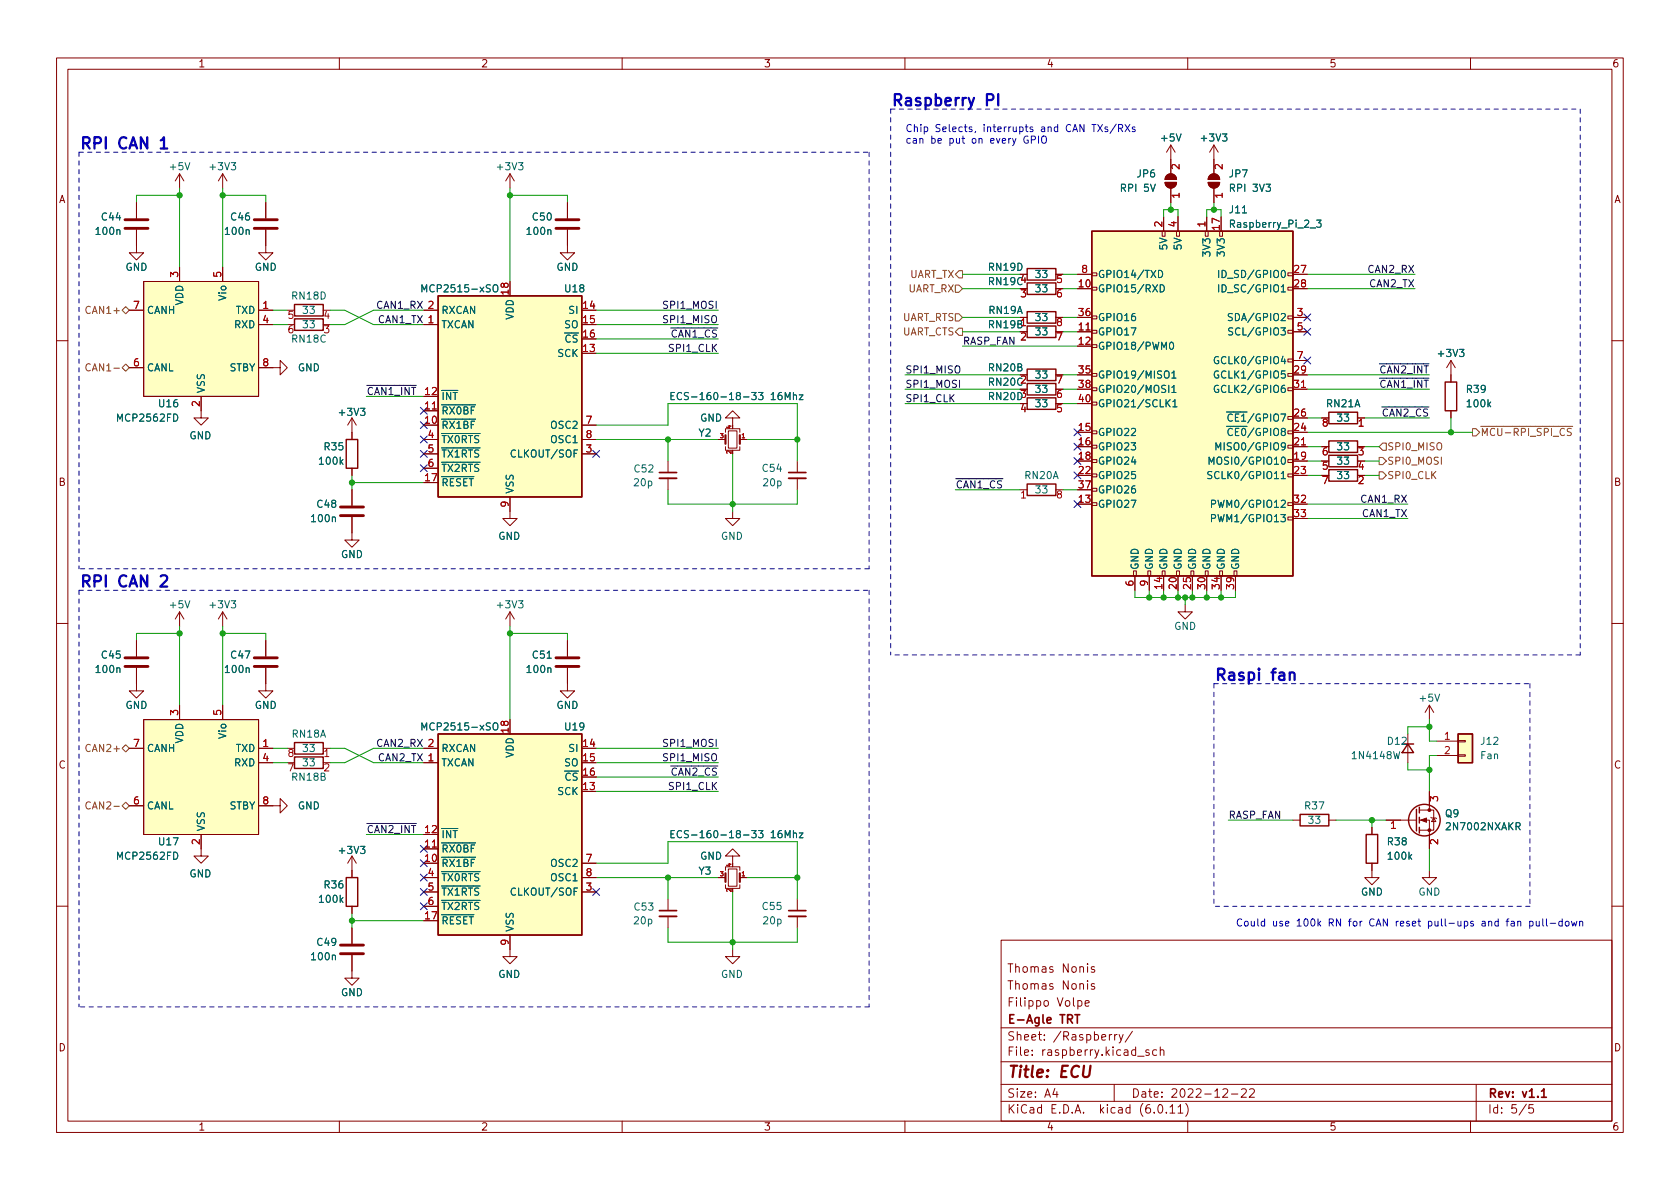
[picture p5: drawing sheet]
<svg xmlns="http://www.w3.org/2000/svg" width="297mm" height="210mm" viewBox="0 0 297 210" stroke-linecap="round" stroke-linejoin="round" font-family="sans-serif">
<g fill="none" stroke="#840000" stroke-width=".18">
<path d="M10 10.2h277v190.1h-277zM12 12.2h273v186.1h-273zM60 10.2v2M110 10.2v2M160 10.2v2M210 10.2v2M260 10.2v2M24.1 35.8v2.8M31.7 30.7v2.6M31.7 30.7l-.7 1.3M31.7 30.7l.8 1.3M39.4 30.7v2.6"/>
<path d="M39.4 30.7l.7 1.3M39.4 30.7l-.8 1.3M47 35.8v2.8M90.2 30.7l.7 1.3M90.2 30.7v2.6M90.2 30.7l-.8 1.3M100.3 35.8v2.8M205.7 38.3v2.6M206 32.3h2a1.02 1.02 0 0 1-1 1 1.02 1.02 0 0 1-1-1zM206.3 31a1.02 1.02 0 0 1 1.1-.2 1.02 1.02 0 0 1 .6 .9h-2zM207 25.6l-.8 1.3M207 25.6v5.1"/>
<path d="M207 33.3v2.5M207 25.6l.8 1.3M208.3 38.3v2.6M213.4 38.3v2.6M213.6 32.3h2a1.02 1.02 0 0 1-1 1 1.02 1.02 0 0 1-1-1zM213.9 31a1.02 1.02 0 0 1 1.1-.2 1.02 1.02 0 0 1 .6 .9h-2zM214.6 25.6l-.7 1.3M214.6 25.6v5.1M214.6 33.3v2.5M214.6 25.6l.8 1.3M215.9 38.3v2.6M22.9 54.9h2.5"/>
<path d="M24.1 40.6v4.1h-1.2l1.2 1.3 1.3-1.3h-1.3M25.4 49.8h20.3v20.3h-20.3zM31.7 47.2v2.6M39.4 47.2v2.6M45.7 57.4h2.6M45.7 54.9h2.6M47 40.6v4.1h1.3l-1.3 1.3-1.3-1.3h1.3M50.8 54.9h1.3M57.1 54.9h1.3M74.9 57.4h2.6M74.9 54.9h2.6M90.2 49.8v2.5"/>
<path d="M100.3 40.6v4.1h-1.2l1.2 1.3 1.3-1.3h-1.3M102.9 57.4h2.5M102.9 54.9h2.5M102.9 59.9h2.5M180.3 56.1h1.3M180.3 48.5h1.3M180.3 58.7h1.3M186.7 56.1h1.3M186.7 48.5h1.3M190.5 56.1h2.5M190.5 48.5h2.5M190.5 58.7h2.5"/>
<path d="M190.5 51h2.5M193 58.4h.9v.5h-.9zM193 55.9h.9v.5h-.9zM193 50.8h.9v.5h-.9zM193 48.3h.9v.5h-.9zM205.5 40.9h.5v.9h-.5zM208 40.9h.5v.9h-.5zM213.1 40.9h.5v.9h-.5zM215.6 40.9h.6v.9h-.6zM227.7 58.4h.9v.5h-.9zM227.7 55.9h.9v.5h-.9zM227.7 50.8h.9v.5h-.9z"/>
<path d="M227.7 48.3h.9v.5h-.9zM228.6 56.1h2.5M228.6 48.5h2.5M228.6 58.7h2.5M228.6 51h2.5M10 60.2h2M22.9 65h2.5M35.6 70.1v3.8h-1.3l1.3 1.3 1.2-1.3h-1.2M45.7 65h3.8v1.3l1.3-1.3-1.3-1.3v1.3M62.2 73.9v3.8M62.2 73.9l.8 1.3M62.2 73.9l-.7 1.3"/>
<path d="M74.9 75.2h2.6M74.9 72.6h2.6M74.9 70.1h2.6M74.9 77.7h2.6M102.9 75.2h2.5M102.9 62.5h2.5M102.9 77.7h2.5M127 77.7h1.3M128.3 79v.6h2.5v-.6M128.3 76.4v-.6h2.5v.6M128.8 76.2h1.5v3h-1.5zM129.5 73.9h-1.2l1.2-1.3 1.3 1.3h-1.3v1.3"/>
<path d="M130.8 77.7h1.3M180.3 66.3h1.3M186.7 66.3h1.3M190.5 66.3h2.5M190.5 79h2.5M190.5 61.2h2.5M190.5 76.4h2.5M190.5 68.8h2.5M190.5 71.4h2.5M193 78.7h.9v.5h-.9zM193 76.2h.9v.5h-.9zM193 71.1h.9v.5h-.9z"/>
<path d="M193 68.6h.9v.5h-.9zM193 66h.9v.5h-.9zM193 61h.9v.5h-.9zM227.7 78.7h.9v.5h-.9zM227.7 68.6h.9v.5h-.9zM227.7 66h.9v.5h-.9zM227.7 63.5h.9v.5h-.9zM228.6 66.3h2.5M228.6 79h2.5M228.6 76.4h2.5M228.6 73.9h2.5M228.6 68.8h2.5"/>
<path d="M228.6 63.7h2.5M233.7 79h1.2M233.7 73.9h1.2M240 79h1.3M240 73.9h1.3M256.5 63.7l-.7 1.3M256.5 63.7v3.9M256.5 72.6v1.3M256.5 63.7l.8 1.3M285 60.2h2M62.2 91.4v4.1h-1.2l1.2 1.3 1.3-1.3h-1.3M62.2 82.8v1.3"/>
<path d="M62.2 86.6v2.8M74.9 85.3h2.6M74.9 80.3h2.6M74.9 82.8h2.6M90.2 87.9v3.8h-1.3l1.3 1.3 1.2-1.3h-1.2M102.9 80.3h2.5M118.1 81.5v2.1M118.1 84.6v2M129.5 90.4v1.3h-1.2l1.2 1.3 1.3-1.3h-1.3M141 81.5v2.1M141 84.6v2M180.3 86.6h1.3"/>
<path d="M186.7 86.6h1.3M190.5 86.6h2.5M190.5 89.1h2.5M190.5 81.5h2.5M190.5 84.1h2.5M193 88.9h.9v.5h-.9zM193 86.4h.9v.5h-.9zM193 83.8h.9v.5h-.9zM193 81.3h.9v.5h-.9zM227.7 91.4h.9v.5h-.9zM227.7 88.9h.9v.5h-.9zM227.7 83.8h.9v.5h-.9z"/>
<path d="M227.7 81.3h.9v.5h-.9zM228.6 89.1h2.5M228.6 81.5h2.5M228.6 84.1h2.5M228.6 91.7h2.5M10 110.2h2M24.1 118.1v4.1h-1.2l1.2 1.2 1.3-1.2h-1.3M24.1 113.3v2.8M31.7 108.2v2.5M31.7 108.2l-.7 1.3M31.7 108.2l.8 1.3M39.4 108.2v2.5"/>
<path d="M39.4 108.2l.7 1.3M39.4 108.2l-.8 1.3M47 118.1v4.1h1.3l-1.3 1.2-1.3-1.2h1.3M47 113.3v2.8M90.2 108.2v2.5M90.2 108.2l.7 1.3M90.2 108.2l-.8 1.3M100.3 118.1v4.1h-1.2l1.2 1.2 1.3-1.2h-1.3M100.3 113.3v2.8M200.4 101h.5v.8h-.5zM200.7 101.8v2.6M202.9 101h.6v.8h-.6z"/>
<path d="M203.2 101.8v2.6M205.5 101h.5v.8h-.5zM205.7 101.8v2.6M208 101h.5v.8h-.5zM208.3 101.8v2.6M209.5 106.9v1.3h1.3l-1.3 1.3-1.2-1.3h1.2M210.6 101h.5v.8h-.5zM210.8 101.8v2.6M213.1 101h.5v.8h-.5zM213.4 101.8v2.6M215.6 101h.6v.8h-.6zM215.9 101.8v2.6"/>
<path d="M218.2 101h.5v.8h-.5zM218.4 101.8v2.6M285 110.2h2M22.9 132.3h2.5M25.4 127.2h20.3v20.4h-20.3zM31.7 124.7v2.5M39.4 124.7v2.5M45.7 132.3h2.6M45.7 134.9h2.6M50.8 132.3h1.3M57.1 132.3h1.3M57.1 134.9h1.3"/>
<path d="M74.9 132.3h2.6M74.9 134.9h2.6M90.2 127.2v2.6M102.9 132.3h2.5M102.9 134.9h2.5M102.9 139.9h2.5M102.9 137.4h2.5M248.9 129.8v5.1M252.7 124.7v2.5M252.7 139.9v3.4M252.7 124.7l.8 1.3M252.7 124.7l-.7 1.3"/>
<path d="M254 131.1h3.8M254 133.6h3.8M257.8 133.5h1.3v.2h-1.3zM257.8 130.9h1.3v.3h-1.3zM22.9 142.5h2.5M35.6 147.6v3.8h-1.3l1.3 1.2 1.2-1.2h-1.2M45.7 142.5h3.8v1.3l1.3-1.3-1.3-1.3v1.3M62.2 151.4v3.8M62.2 151.4l.8 1.2M62.2 151.4l-.7 1.2M74.9 155.2h2.6M74.9 152.6h2.6"/>
<path d="M74.9 150.1h2.6M74.9 147.6h2.6M74.9 157.7h2.6M102.9 155.2h2.5M102.9 152.6h2.5M102.9 157.7h2.5M118.1 159v2M127 155.2h1.3M128.3 156.5v.6h2.5v-.6M128.3 153.9v-.6h2.5v.6M128.8 153.7h1.5v3h-1.5zM129.5 151.4h-1.2l1.2-1.3 1.3 1.3h-1.3v1.2"/>
<path d="M130.8 155.2h1.3M141 159v2M228.6 145h1.3M234.9 145h1.3M242.6 152.6v2.6h1.2l-1.2 1.3-1.3-1.3h1.3M242.6 146.3v1.3M245.1 145h5.3M251 145h1.7v5.1M251 143.3h2.5v3.5h-2.5M252.7 153.9v1.3h1.3l-1.3 1.3-1.2-1.3h1.2M253 144.5l.1 .1h.8l.1 .2M253.5 144.6l.4 .7h-.8z"/>
<path d="M10 160.2h2M62.2 168.9v4.1h-1.2l1.2 1.2 1.3-1.2h-1.3M62.2 160.3v1.2M62.2 164.1v2.8M74.9 162.8h2.6M74.9 160.3h2.6M90.2 165.3v3.9h-1.3l1.3 1.2 1.2-1.2h-1.2M118.1 162v2.1M129.5 167.9v1.3h-1.2l1.2 1.2 1.3-1.2h-1.3M141 162v2.1M177 166.3h108v32h-108zM184.7 177l.4-.1 .3 .3v.4l-.3 .3h-.4l-.1-.3v-.4z"/>
<path d="M186.1 174l-.3-.1-.2 .2v.3l.5 .1v.4h-.5M186.1 171l-.3-.1-.2 .2v.3l.5 .1v.4h-.5M285 160.2h2M60 198.3v2M110 198.3v2M160 198.3v2M177 194.8h108M177 191.8h108M177 187.8h108M177 181.8h108M182.5 186.5v.1M182.5 185.7v.1"/>
<path d="M184.6 183.8v.1M184.6 183v.1M197 191.8v3M197.9 182.9l.3 1M198.6 182.9l-.5 1.4-.2 .1M200.2 182.4l-1.3 1.9M204.5 185.7l-.4-.1-.3 .3v.4l.1 .3h.6M205.1 185.8l.3-.2 .3 .1 .1 .9M205.1 185.1v1.5M209.6 195.1a1.72 1.72 0 0 1 0 2.3M210 198.3v2M217.7 193.5h1.2"/>
<path d="M219.5 192.7l.6-.2 .2 .2 .1 .3-1 1h1M220.9 192.7l.6-.2 .2 .2 .1 .3-.9 1h.9M260 198.3v2M261 191.8v6.5M271.1 195.3h-.7l-.1 .7 .2-.1 .5 .1 .2 .2-.1 .5-.2 .1-.6-.1"/>
</g>
<path d="M116.6 83.6h3M139.4 83.6h3.1M116.6 161h3M139.4 161h3.1M185.1 180.4l.7-.1v-.3l-.5-.1-.2 .2 .1 .8h.6" fill="none" stroke="#840000" stroke-width=".3"/>
<path d="M116.6 84.6h3M139.4 84.6h3.1M116.6 162h3M139.4 162h3.1" fill="none" stroke="#840000" stroke-width=".33"/>
<g fill="none" stroke="#840000" stroke-width=".51">
<path d="M22.1 38.9h4.1M45 38.9h4M98.3 38.9h4.1M22.1 40.4h4.1M45 40.4h4M98.3 40.4h4.1M60.2 91.2h4.1M60.2 89.7h4.1M22.1 117.9h4.1M22.1 116.3h4.1M45 117.9h4M45 116.3h4"/>
<path d="M98.3 117.9h4.1M98.3 116.3h4.1M60.2 168.7h4.1M60.2 167.1h4.1"/>
</g>
<g fill="none" stroke="#006464" stroke-width=".18">
<path d="M32.7 28.8l.4 1.2 .5-1.2M40.9 28.8h.8l-.5 .4 .4 .2v.5l-.2 .1-.5-.1M91.7 28.8h.8l-.5 .4 .4 .2v.5l-.2 .1-.5-.1M208 23.7l.4 1.3 .4-1.3M216.1 23.7h.8l-.4 .5 .4 .1v.5l-.2 .2-.6-.2M219.7 37.7h.7M232.8 38.9h.8l-.4 .5 .3 .1v.6l-.2 .1-.5-.1M20.7 40.7l.1-.1 .3 .1 .1 .8M43.5 40.7l.2-.1 .3 .1 .1 .8M86.7 50.4h-.5l-.2 .1v.3l.6 .3 .1 .3-.2 .2h-.5M87.2 50.5l.3-.1a.43 .43 0 0 1 .5 .4v.4a.42 .42 0 0 1-.4 .4 .42 .42 0 0 1-.4-.4zM96.9 40.7l.1-.1 .3 .1 .1 .8"/>
<path d="M204.8 47.8a.64 .64 0 0 1 .8 .6 .64 .64 0 0 1-.8 .7zM205.1 50.4a.64 .64 0 0 1 .8 .6 .64 .64 0 0 1-.8 .6zM226.5 58h.8l-.5 .5 .4 .1v.5l-.2 .1-.5-.1M226.5 50.7l.4-.3v1.2M226.5 55.6l.5-.2 .3 .4-.8 .9h.8M226.5 51.6h.8M226.7 47.9l.1-.1a.68 .68 0 0 1 .5 .6 .68 .68 0 0 1-.5 .7 .84 .84 0 0 1-.1-1.2zM231.6 40.3h1M30.7 73.2a.64 .64 0 0 1 .7 .6 .64 .64 0 0 1-.7 .7zM63.7 72.2h.8l-.4 .5 .4 .1v.5l-.2 .2-.6-.2M78.1 69h2.9M83 71.6h1.1"/>
<path d="M102.1 79.6h-.6v1.2M131.5 70.2h.9M132.9 69.4h.8l-.4 .5 .3 .1v.6l-.1 .1-.6-.1M134.1 69.4h.8l-.4 .5 .3 .1v.6l-.1 .1-.6-.1M206.3 71.2l.6 .7M206.9 60.6l.2-.1a.68 .68 0 0 1 .4 .6 .68 .68 0 0 1-.4 .7l-.2-.1-.1-.4zM206.9 70.7l-.7 .7M207.2 66l.4-.4v1.3M207.2 68.5l.4-.4v1.3M207.2 66.9h.7M207.2 69.4h.7M207.4 71l.3-.3v1.2"/>
<path d="M207.4 71.9h.7M216.9 72.9h3.6M226.8 63l-.3 .9h.8M227.1 68.1l-.3 .1a.85 .85 0 0 0 0 1.2l.4-.1 .1-.4-.3-.3h-.2l-.3 .3M227.1 63.5v.8M227.2 65.6h-.6l-.1 .6 .2-.1h.4l.2 .2-.1 .4-.2 .2-.5-.2M227.3 78.8l-.3 .3h-.2l-.3-.3 .2-.4 .3-.1 .2 .1a.84 .84 0 0 1-.3 1.2h-.2M258.1 61.8h.7l-.4 .5 .4 .1v.5l-.2 .2-.5-.2M263.2 71.5l.4 .4M263.6 71.1l-.5 .5M58.8 91.5l.1-.1 .3 .1 .1 .8M60.3 81.6l.3 .5"/>
<path d="M60.6 81.3l-.4 .4M225.3 84.6h.8M226.5 91h.8l-.5 .5 .4 .1v.5l-.2 .2-.5-.2M226.5 83.7l.4-.3v1.2M226.5 88.6l.5-.1 .3 .3-.8 .9h.8M226.5 84.6h.8M226.7 80.9l.1-.1a.68 .68 0 0 1 .5 .7 .68 .68 0 0 1-.5 .6 .84 .84 0 0 1-.1-1.2zM20.7 118.2l.1-.1h.3l.1 .8M32.7 106.2l.4 1.3 .5-1.3M40.9 106.2h.8l-.5 .5 .4 .1v.6l-.2 .1-.5-.1M43.5 118.2l.2-.1h.3l.1 .8M91.7 106.2h.8l-.5 .5 .4 .1v.6l-.2 .1-.5-.1"/>
<path d="M96.7 116.4h.8M96.9 118.2l.1-.1h.3l.1 .8M86.7 127.9l-.5-.1-.2 .1v.4l.6 .2 .1 .4-.2 .2-.5-.1M87.2 128l.3-.2a.43 .43 0 0 1 .5 .4v.5a.42 .42 0 0 1-.4 .4 .42 .42 0 0 1-.4-.4zM246.4 132.9l.3 1.3 .2-.9 .3 .9 .3-1.3M253.7 122.7l.4 1.3 .4-1.3M30.7 150.7a.64 .64 0 0 1 .7 .6 .64 .64 0 0 1-.7 .7zM60.3 159.1l.3 .5M60.6 158.7l-.4 .5M63.7 149.7h.8l-.4 .5 .4 .1v.5l-.2 .1-.6-.1M78.1 146.5h2.9M83 149.1h1.1"/>
<path d="M102.1 157h-.6v1.3M131.5 147.7h.9M132.9 146.9h.8l-.4 .5 .3 .1v.5l-.1 .1-.6-.1M134.1 146.9h.8l-.4 .5 .3 .1v.5l-.1 .1-.6-.1M249.2 151.5l.4 .5M249.6 151.1l-.5 .5M268.1 146.1h.6l.1-.2-.1-.3-.6-.1v1.2M268.4 146.1l.4 .6M58.8 169l.1-.1h.3l.1 .8"/>
</g>
<g fill="none" stroke="#840000" stroke-width=".25">
<path d="M52.1 56.4h5v2h-5zM52.1 53.8h5v2.1h-5zM77.5 52.3h25.4v35.6h-25.4zM181.6 50h5.1v2.1h-5.1zM181.6 55.1h5.1v2h-5.1zM181.6 47.5h5.1v2h-5.1zM181.6 57.7h5.1v2h-5.1zM193 40.9h35.6v60.9h-35.6zM61.2 77.7h2v5.1h-2zM181.6 65.3h5.1v2h-5.1zM181.6 67.8h5.1v2h-5.1zM181.6 70.4h5.1v2h-5.1z"/>
<path d="M234.9 78h5.1v2h-5.1zM234.9 72.9h5.1v2h-5.1zM255.5 67.6h2.1v5h-2.1zM181.6 85.6h5.1v2h-5.1zM234.9 80.5h5.1v2h-5.1zM234.9 83.1h5.1v2h-5.1zM52.1 133.9h5v2h-5zM52.1 131.3h5v2h-5zM77.5 129.8h25.4v35.5h-25.4zM247.9 131.6h2M248.9 131.6l1 1.5h-2zM257.8 129.8h2.5v5.1h-2.5z"/>
<path d="M61.2 155.2h2v5.1h-2zM229.9 144h5v2h-5zM241.6 147.6h2v5h-2zM250.4 143.1v3.8M251 142.7v1.1M251 144.5v1M251 146.3v1"/>
<circle cx="251.8" cy="145" r="2.79"/>
</g>
<g fill="none" stroke="#a90000" stroke-width=".18">
<path d="M208.5 34.5h-1.3l.4 .4M208.5 29.1v.8l-.9-.8-.4 .2 .1 .5M216.1 34.5h-1.3l.4 .4M216.1 29.1v.8l-.9-.8-.4 .2 .1 .5M51.7 57.6l-.4 .1a.85 .85 0 0 0 0 1.2l.4-.2 .1-.4-.2-.2h-.4l-.1 .2M51.7 55.1h-.6v.6l.2-.2 .4 .1 .1 .2-.1 .4-.1 .1-.5-.1M57.4 57.6h.7l-.4 .5 .4 .1v.5l-.2 .2-.5-.2M57.7 55l-.3 .9h.8M180.6 51.2h.7l-.4 .5 .4 .1v.6l-.2 .1-.5-.1M180.6 56.7l.4-.4v1.3M180.6 59l.5-.1 .2 .3-.7 .9h.7M180.9 48.6l-.3 .9h.8"/>
<path d="M186.9 58.9h.8l-.5 1.2M187.2 56.9l-.2-.3v-.2l.2-.1 .4 .1 .1 .2-.1 .1-.5 .2-.1 .2v.4l.2 .1 .4-.1 .1-.2-.1-.3-.2-.1M187.6 51.2l-.4 .1a.85 .85 0 0 0 0 1.2l.4-.1 .1-.4-.3-.3-.3 .1-.1 .2M187.6 48.7h-.6v.6l.1-.1h.5l.1 .2-.1 .5-.2 .1-.4-.1M192 58.4h.7M76.4 72.3h.8M180.6 69h.7l-.4 .5 .4 .1v.6l-.2 .1-.5-.1M180.6 66.6l.5-.1 .2 .3-.7 1h.7M180.9 71.5l-.3 .9h.8M186.9 66.5h.8l-.5 1.3M187.6 69l-.4 .1a.85 .85 0 0 0 0 1.2l.4-.1 .1-.5-.3-.2-.3 .1-.1 .1M187.6 71.6h-.6v.6l.1-.2 .5 .1 .1 .2-.1 .4-.2 .1-.4-.1"/>
<path d="M230.1 78.7h.7M230.1 68.5h.7M234.2 74.6l-.2-.2v-.2l.2-.1 .4 .1 .1 .1-.1 .2-.5 .2-.1 .2v.4l.2 .1 .4-.1 .1-.2-.1-.3-.2-.2M234.6 79.2h-.4a.85 .85 0 0 0 0 1.3l.4-.2 .1-.4-.3-.2h-.3l-.1 .2M240.2 79.2h.8l-.4 .5 .4 .1v.5l-.2 .2-.6-.2M240.3 74.5l.4-.4v1.3M180.6 87.2l.4-.4v1.3M187.2 87.3l-.2-.2v-.2l.2-.1 .4 .1 .1 .1-.1 .2-.5 .2-.1 .2v.4l.2 .1 .4-.1 .1-.2-.1-.3-.2-.2M233.9 84.3h.8l-.5 1.2M234.6 81.7h-.6v.6l.1-.1 .5 .1 .1 .1-.1 .5-.2 .1-.4-.1M240.3 84.4l.5-.1 .2 .3-.8 .9h.8M240.6 81.7l-.3 .9h.8"/>
<path d="M51 135.1h.9l-.6 1.2M51.3 133.1l-.2-.3v-.2l.2-.1 .4 .1 .1 .2-.1 .1-.5 .2-.1 .2v.4l.2 .1 .4-.1 .1-.2v-.2l-.2-.2M57.4 135.2l.5-.1 .2 .3-.7 .9h.7M57.4 132.9l.4-.4v1.3M76.4 149.8h.8M246 145.6l.4-.4v1.3M252.9 141.6v-.7l.5 .4 .1-.4h.6l.1 .2-.1 .5M254.2 148.5v.8l-.9-.8-.4 .2 .1 .5"/>
</g>
<g fill="#ffffc2" stroke="#ffffc2" stroke-width=".18">
<path d="M25.4 127.2h20.3v20.4h-20.3z"/>
<path d="M77.5 52.3h25.4v35.6h-25.4z"/>
<path d="M257.8 129.8h2.5v5.1h-2.5z"/>
<path d="M25.4 49.8h20.3v20.3h-20.3z"/>
<path d="M77.5 129.8h25.4v35.5h-25.4z"/>
<path d="M193 40.9h35.6v60.9h-35.6z"/>
</g>
<path d="M128.3 77v1.5M130.8 77v1.5M128.3 154.4v1.6M130.8 154.4v1.6" fill="none" stroke="#840000" stroke-width=".38"/>
<g fill="#840000" stroke="#840000" stroke-width=".18">
<path d="M251.2 145l1-.4v.8z"/>
<path d="M206 32.3h2a1.02 1.02 0 0 1-1 1 1.02 1.02 0 0 1-1-1z"/>
<path d="M206.3 31a1.02 1.02 0 0 1 1.1-.2 1.02 1.02 0 0 1 .6 .9h-2z"/>
<path d="M213.6 32.3h2a1.02 1.02 0 0 1-1 1 1.02 1.02 0 0 1-1-1z"/>
<path d="M213.9 31a1.02 1.02 0 0 1 1.1-.2 1.02 1.02 0 0 1 .6 .9h-2z"/>
<circle cx="252.7" cy="146.8" r=".25"/>
<circle cx="252.7" cy="143.3" r=".25"/>
</g>
<g fill="none" stroke="#725600" stroke-width=".18">
<path d="M22.2 54.2l.7 .7-.7 .6-.6-.6zM168.9 50.4h.6l.7 .6-.7 .7h-.6zM168.9 55.5h.6l.7 .6-.7 .7h-.6zM169.5 47.9h.7v1.2h-.7l-.6-.6zM169.5 58h.7v1.3h-.7l-.6-.6zM20.1 65.1h1M21.6 65l.6-.6 .7 .6-.7 .7zM244.5 78.4h.6v1.2h-.6l-.7-.6zM260.3 75.8h.7l.6 .6-.6 .7h-.7zM261.8 75.4h16.3M243.8 83.4h.7l.6 .7-.6 .6h-.7zM243.8 80.9h.7l.6 .6-.6 .7h-.7z"/>
<path d="M22.2 131.7l.7 .6-.7 .7-.6-.7zM20.1 142.6h1M21.6 142.5l.6-.6 .7 .6-.7 .6z"/>
</g>
<g fill="none" stroke="#0000c2" stroke-width=".18">
<path d="M172.5 23.2l-.1 .3M182.6 22.5l-.3-.1-.2 .2 .1 .2 .4 .1v.3h-.5M223.6 163l-.4-.1-.2 .3 .1 .5h.5M223.6 162.5v1.3M252.6 163l.3-.1 .3 .3-.2 .5h-.4M252.6 162.9v1.3M260.5 163l-.3-.1-.2 .2 .1 .2 .4 .1v.3h-.5M262.1 163h.4l.1 .8M262.6 163.2l-.4 .1-.2 .2 .2 .3 .4-.1M266.3 162.9h.5M266.8 162.5l-.3 .2v1.1M270.5 163l.3-.1 .3 .3-.2 .5h-.4"/>
<path d="M270.5 162.9v1.3M279.3 163l.2-.1 .3 .1v.8"/>
</g>
<path d="M172.2 17.3l-.7 1.8-.2 .2" fill="none" stroke="#0000c2" stroke-width=".4"/>
<g fill="none" stroke="#0000c2" stroke-width=".18" stroke-dasharray=".8 .8">
<path d="M157.5 19.3v96.5M157.5 19.3h121.9M279.4 19.3v96.5M14 26.9v73.7M14 26.9h139.7M153.7 26.9v73.7M14 104.4v73.6M14 104.4h139.7M153.7 104.4v73.6M153.7 100.6h-139.7M279.4 115.8h-121.9M214.6 120.9v39.4"/>
<path d="M214.6 120.9h55.9M270.5 120.9v39.4M153.7 178h-139.7M270.5 160.3h-55.9"/>
</g>
<g fill="none" stroke="#009600" stroke-width=".18">
<path d="M31.7 34.5h-7.6v1.3M31.7 33.3v13.9M39.4 33.3v13.9M39.4 34.5h7.6v1.3M90.2 34.5h10.1v1.3M90.2 33.3v16.5M205.7 38.3v-1.2h2.6v1.2M207 35.8v1.3M213.4 38.3v-1.2h2.5v1.2M214.6 35.8v1.3M48.3 57.4h2.5M48.3 54.9h2.5"/>
<path d="M58.4 54.9h2.6l5 2.5h8.9M74.9 54.9h-8.9l-5 2.5h-2.6M105.4 57.4h21.6M105.4 54.9h21.6M105.4 59.9h21.6M170.2 48.5h10.1M170.2 56.1h10.1M170.2 58.7h10.1M170.2 51h10.1M188 48.5h2.5M188 56.1h2.5M188 58.7h2.5"/>
<path d="M188 51h2.5M231.1 48.5h19.1M231.1 51h19.1M64.8 70.1h10.1M105.4 75.2h12.7v-3.8h22.9v10.1M105.4 77.7h21.6M105.4 62.5h21.6M118.1 77.7v3.8M132.1 77.7h8.9M160 68.8h20.3M160 71.4h20.3M160 66.3h20.3"/>
<path d="M170.2 61.2h20.3M188 68.8h2.5M188 71.4h2.5M188 66.3h2.5M231.1 68.8h21.6M231.1 66.3h21.6M231.1 73.9h2.6M231.1 79h2.6M231.1 76.4h29.2M241.3 73.9h11.4M241.3 79h2.5M256.5 73.9v2.5"/>
<path d="M62.2 84.1v2.5M62.2 85.3h12.7M118.1 86.6v2.5h22.9v-2.5M129.5 80.3v10.1M168.9 86.6h11.4M188 86.6h2.5M231.1 89.1h17.8M231.1 91.7h17.8M231.1 84.1h2.6M231.1 81.5h2.6M241.3 84.1h2.5M241.3 81.5h2.5"/>
<path d="M31.7 112h-7.6v1.3M31.7 110.7v14M39.4 110.7v14M39.4 112h7.6v1.3M90.2 112h10.1v1.3M90.2 110.7v16.5M200.7 104.4v1.3h17.7v-1.3M203.2 104.4v1.3M205.7 104.4v1.3M208.3 104.4v1.3M209.5 105.7v1.2M210.8 104.4v1.3"/>
<path d="M213.4 104.4v1.3M215.9 104.4v1.3M48.3 132.3h2.5M48.3 134.9h2.5M58.4 132.3h2.6l5 2.6h8.9M74.9 132.3h-8.9l-5 2.6h-2.6M105.4 132.3h21.6M105.4 134.9h21.6M105.4 139.9h21.6M105.4 137.4h21.6M248.9 134.9v1.2h3.8M252.7 127.2v3.9h1.3"/>
<path d="M252.7 128.5h-3.8v1.3M254 133.6h-1.3v6.3M64.8 147.6h10.1M105.4 152.6h12.7v-3.8h22.9v10.2M105.4 155.2h21.6M118.1 155.2v3.8M129.5 157.7v10.2M132.1 155.2h8.9M217.2 145h11.4M236.2 145h8.9M242.6 145v1.3M252.7 150.1v3.8"/>
<path d="M62.2 161.5v2.6M62.2 162.8h12.7M118.1 164.1v2.5h22.9v-2.5"/>
</g>
<g fill="none" stroke="#000084" stroke-width=".18">
<path d="M230.5 58.1l1.2 1.2M230.5 55.5l1.2 1.2M231.7 58.1l-1.2 1.2M231.7 55.5l-1.2 1.2M74.3 74.6l1.2 1.2M74.3 77.1l1.2 1.2M74.3 79.6l1.2 1.3M74.3 72l1.2 1.2M75.5 74.6l-1.2 1.2M75.5 77.1l-1.2 1.2M75.5 79.6l-1.2 1.3M75.5 72l-1.2 1.2"/>
<path d="M104.8 79.6l1.2 1.3M106 79.6l-1.2 1.3M189.9 75.8l1.2 1.3M189.9 78.4l1.2 1.2M191.1 75.8l-1.2 1.3M191.1 78.4l-1.2 1.2M230.5 63.1l1.2 1.3M231.7 63.1l-1.2 1.3M74.3 82.2l1.2 1.2M75.5 82.2l-1.2 1.2M189.9 80.9l1.2 1.2M189.9 83.5l1.2 1.2"/>
<path d="M189.9 88.5l1.2 1.3M191.1 80.9l-1.2 1.2M191.1 83.5l-1.2 1.2M191.1 88.5l-1.2 1.3M74.3 154.6l1.2 1.2M74.3 152l1.2 1.3M74.3 159.7l1.2 1.2M74.3 149.5l1.2 1.2M74.3 157.1l1.2 1.2M75.5 154.6l-1.2 1.2M75.5 152l-1.2 1.3M75.5 159.7l-1.2 1.2"/>
<path d="M75.5 149.5l-1.2 1.2M75.5 157.1l-1.2 1.2M104.8 157.1l1.2 1.2M106 157.1l-1.2 1.2"/>
</g>
<g fill="#009600" stroke="#009600" stroke-width=".18">
<circle cx="118.1" cy="77.7" r=".46"/>
<circle cx="141" cy="155.2" r=".46"/>
<circle cx="129.5" cy="166.6" r=".46"/>
<circle cx="118.1" cy="155.2" r=".46"/>
<circle cx="31.7" cy="34.5" r=".46"/>
<circle cx="39.4" cy="34.5" r=".46"/>
<circle cx="31.7" cy="112" r=".46"/>
<circle cx="39.4" cy="112" r=".46"/>
<circle cx="90.2" cy="34.5" r=".46"/>
<circle cx="62.2" cy="162.8" r=".46"/>
<circle cx="62.2" cy="85.3" r=".46"/>
<circle cx="90.2" cy="112" r=".46"/>
<circle cx="129.5" cy="89.1" r=".46"/>
<circle cx="141" cy="77.7" r=".46"/>
<circle cx="213.4" cy="105.7" r=".46"/>
<circle cx="215.9" cy="105.7" r=".46"/>
<circle cx="210.8" cy="105.7" r=".46"/>
<circle cx="203.2" cy="105.7" r=".46"/>
<circle cx="207" cy="37.1" r=".46"/>
<circle cx="214.6" cy="37.1" r=".46"/>
<circle cx="208.3" cy="105.7" r=".46"/>
<circle cx="205.7" cy="105.7" r=".46"/>
<circle cx="252.7" cy="136.1" r=".46"/>
<circle cx="242.6" cy="145" r=".46"/>
<circle cx="252.7" cy="128.5" r=".46"/>
<circle cx="209.5" cy="105.7" r=".46"/>
<circle cx="256.5" cy="76.4" r=".46"/>
</g>
<g font-size="2.8" fill="#0000c2">
<text x="157.5" y="18.7">Raspberry</text>
<text x="174.2" y="18.7">PI</text>
<text x="14" y="26.4">RPI</text>
<text x="20.8" y="26.4">CAN 1</text>
<text x="14" y="103.8">RPI</text>
<text x="20.8" y="103.8">CAN 2</text>
<text x="214.6" y="120.3">Raspi</text>
<text x="224.7" y="120.3">fan</text>
</g>
<g font-size="2.8" fill="#840000">
<text x="178" y="191.2">Title:</text>
<text x="187.3" y="191.2">ECU</text>
</g>
<g font-size="2.1" fill="#840000">
<text x="178" y="172.5">Thomas</text>
<text x="187.7" y="172.5">Nonis</text>
<text x="178" y="178.5">Filippo</text>
<text x="178" y="175.5">Thomas</text>
<text x="186.9" y="178.5">Volpe</text>
<text x="187.7" y="175.5">Nonis</text>
<text x="178" y="184.5">Sheet:</text>
<text x="178" y="181.5">E-Agle</text>
<text x="186.2" y="184.5">/Raspberry/</text>
<text x="187.4" y="181.5">TRT</text>
<text x="178" y="187.2">File:</text>
<text x="184.4" y="187.2">raspberry.kicad_sch</text>
<text x="178" y="197.4">KiCad</text>
<text x="178" y="194.6">Size:</text>
<text x="184.7" y="194.6">A4</text>
<text x="185.7" y="197.4">E.D.A.</text>
<text x="194.6" y="197.4">kicad</text>
<text x="200" y="194.6">Date:</text>
<text x="201.8" y="197.4">(6.0.11)</text>
<text x="207" y="194.6">2022-12-22</text>
<text x="263" y="194.6">Rev:</text>
<text x="263" y="197.4">Id:</text>
<text x="267.1" y="197.4">5/5</text>
<text x="269.1" y="194.6">v1.1</text>
</g>
<g font-size="1.8" fill="#840000">
<text x="35" y="12.3">1</text>
<text x="85" y="12.3">2</text>
<text x="135" y="12.3">3</text>
<text x="185" y="12.3">4</text>
<text x="235" y="12.3">5</text>
<text x="285" y="12.3">6</text>
<text x="10.4" y="36.3">A</text>
<text x="285.4" y="36.3">A</text>
<text x="174.6" y="50.8">RN19C4</text>
<text x="186.6" y="50.8">5</text>
<text x="50.8" y="57.2">5</text>
<text x="186.6" y="58.4">8</text>
<text x="174.6" y="68.6">RN20C2</text>
<text x="174.6" y="71.1">RN20D3</text>
<text x="186.6" y="68.6">7</text>
<text x="186.6" y="71.1">6</text>
<text x="233.6" y="83.8">5</text>
<text x="233.6" y="81.3">6</text>
<text x="240" y="83.8">4</text>
<text x="240" y="81.3">3</text>
<text x="10.3" y="86.3">B</text>
<text x="285.3" y="86.3">B</text>
<text x="10.3" y="136.3">C</text>
<text x="50.8" y="134.6">8</text>
<text x="285.3" y="136.3">C</text>
<text x="10.3" y="186.3">D</text>
<text x="285.3" y="186.3">D</text>
<text x="35" y="200.3">1</text>
<text x="85" y="200.3">2</text>
<text x="135" y="200.3">3</text>
<text x="185" y="200.3">4</text>
<text x="235" y="200.3">5</text>
<text x="285" y="200.3">6</text>
</g>
<g font-size="1.8" fill="#0000c2">
<text x="160" y="23.3">Chip</text>
<text x="165.3" y="23.3">Selects,</text>
<text x="173.9" y="23.3">interrupts</text>
<text x="184.2" y="23.3">and</text>
<text x="188.8" y="23.3">CAN TXs/RXs</text>
<text x="160" y="25.4">can</text>
<text x="164.5" y="25.4">be</text>
<text x="167.9" y="25.4">put</text>
<text x="172" y="25.4">on</text>
<text x="175.4" y="25.4">every</text>
<text x="181.5" y="25.4">GPIO</text>
<text x="218.4" y="163.8">Could</text>
<text x="224.9" y="163.8">use</text>
<text x="229.3" y="163.8">100k</text>
<text x="235.1" y="163.8">RN for</text>
<text x="242.6" y="163.8">CAN reset</text>
<text x="253.3" y="163.8">pull-ups</text>
<text x="262.9" y="163.8">and</text>
<text x="267.5" y="163.8">fan</text>
<text x="271.6" y="163.8">pull-down</text>
</g>
<g font-size="1.8" fill="#006464">
<text x="205" y="25.4">+5V</text>
<text x="212" y="25.4">+3V3</text>
<text x="29.7" y="30.5">+5V</text>
<text x="36.8" y="30.5">+3V3</text>
<text x="87.6" y="30.5">+3V3</text>
<text x="197.9" y="34.3">RPI</text>
<text x="200.9" y="31.8">JP6</text>
<text x="202.2" y="34.3">5V</text>
<text x="217.2" y="31.8">JP7</text>
<text x="217.2" y="34.3">RPI</text>
<text x="221.4" y="34.3">3V3</text>
<text x="16.7" y="41.9">100n</text>
<text x="17.7" y="39.4">C44</text>
<text x="39.5" y="41.9">100n</text>
<text x="40.6" y="39.4">C46</text>
<text x="92.9" y="41.9">100n</text>
<text x="93.9" y="39.4">C50</text>
<text x="217.2" y="38.1">J11</text>
<text x="217.2" y="40.6">Raspberry_Pi_2_3</text>
<text x="206.8" y="44.4" transform="rotate(-90 206.8 44.4)">5V</text>
<text x="209.3" y="44.4" transform="rotate(-90 209.3 44.4)">5V</text>
<text x="214.4" y="45.6" transform="rotate(-90 214.4 45.6)">3V3</text>
<text x="216.9" y="45.6" transform="rotate(-90 216.9 45.6)">3V3</text>
<text x="22.1" y="48.3">GND</text>
<text x="40.4" y="53.3" transform="rotate(-90 40.4 53.3)">Vio</text>
<text x="45" y="48.3">GND</text>
<text x="51.4" y="53.3">RN18D</text>
<text x="74.2" y="52.1">MCP2515-xSO</text>
<text x="98.3" y="48.3">GND</text>
<text x="99.6" y="52.1">U18</text>
<text x="174.6" y="48.3">RN19D</text>
<text x="182.9" y="52.1">33</text>
<text x="182.9" y="49.5">33</text>
<text x="194.1" y="52.1">GPIO15/RXD</text>
<text x="194.1" y="49.5">GPIO14/TXD</text>
<text x="215.1" y="49.5">ID_SD/GPIO0</text>
<text x="215.1" y="52.1">ID_SC/GPIO1</text>
<text x="25.9" y="55.9">CANH</text>
<text x="32.8" y="54.1" transform="rotate(-90 32.8 54.1)">VDD</text>
<text x="41.3" y="58.4">RXD</text>
<text x="41.6" y="55.9">TXD</text>
<text x="53.3" y="58.4">33</text>
<text x="53.3" y="55.9">33</text>
<text x="78" y="58.4">TXCAN</text>
<text x="78" y="55.9">RXCAN</text>
<text x="91.2" y="56.6" transform="rotate(-90 91.2 56.6)">VDD</text>
<text x="99.7" y="58.4">SO</text>
<text x="100.4" y="55.9">SI</text>
<text x="174.7" y="55.9">RN19A</text>
<text x="182.9" y="57.2">33</text>
<text x="182.9" y="59.7">33</text>
<text x="194.1" y="59.7">GPIO17</text>
<text x="194.1" y="57.2">GPIO16</text>
<text x="216.8" y="57.2">SDA/GPIO2</text>
<text x="216.9" y="59.7">SCL/GPIO3</text>
<text x="51.4" y="61">RN18C</text>
<text x="98.5" y="63.5">SCK</text>
<text x="99.7" y="61">~{CS}</text>
<text x="194.1" y="62.2">GPIO18/PWM0</text>
<text x="214.4" y="64.8">GCLK0/GPIO4</text>
<text x="253.9" y="63.5">+3V3</text>
<text x="25.9" y="66">CANL</text>
<text x="36.6" y="69.6" transform="rotate(-90 36.6 69.6)">VSS</text>
<text x="40.5" y="66">STBY</text>
<text x="52.6" y="66">GND</text>
<text x="78" y="71.1">~{INT}</text>
<text x="118.3" y="71.1">ECS-160-18-33</text>
<text x="136.2" y="71.1">16Mhz</text>
<text x="174.6" y="66">RN20B</text>
<text x="182.9" y="67.3">33</text>
<text x="182.9" y="69.9">33</text>
<text x="194.1" y="67.3">GPIO19/MISO1</text>
<text x="194.1" y="69.9">GPIO20/MOSI1</text>
<text x="214.4" y="67.3">GCLK1/GPIO5</text>
<text x="214.4" y="69.9">GCLK2/GPIO6</text>
<text x="259.1" y="69.9">R39</text>
<text x="20.4" y="74.9">MCP2562FD</text>
<text x="27.8" y="72.4">U16</text>
<text x="59.6" y="73.9">+3V3</text>
<text x="78" y="76.2">~{RX1BF}</text>
<text x="78" y="73.7">~{RX0BF}</text>
<text x="97.2" y="76.2">OSC2</text>
<text x="123.4" y="77.6">Y2</text>
<text x="123.7" y="74.9">GND</text>
<text x="182.9" y="72.4">33</text>
<text x="194.1" y="77.5">GPIO22</text>
<text x="194.1" y="72.4">GPIO21/SCLK1</text>
<text x="216.8" y="77.5">~{CE0}/GPIO8</text>
<text x="216.8" y="74.9">~{CE1}/GPIO7</text>
<text x="234.4" y="72.4">RN21A</text>
<text x="236.2" y="74.9">33</text>
<text x="259.1" y="72.4">100k</text>
<text x="33.4" y="78.1">GND</text>
<text x="56.1" y="82.6">100k</text>
<text x="57.1" y="80">R35</text>
<text x="78" y="78.7">~{TX0RTS}</text>
<text x="78" y="81.3">~{TX1RTS}</text>
<text x="78" y="83.8">~{TX2RTS}</text>
<text x="90.1" y="81.3">CLKOUT/SOF</text>
<text x="97.2" y="78.7">OSC1</text>
<text x="111.9" y="83.9">C52</text>
<text x="134.6" y="83.8">C54</text>
<text x="194.1" y="80">GPIO23</text>
<text x="194.1" y="82.6">GPIO24</text>
<text x="213.4" y="82.6">MOSI0/GPIO10</text>
<text x="214.6" y="80">MISO0/GPIO9</text>
<text x="236.2" y="82.6">33</text>
<text x="236.2" y="80">33</text>
<text x="78" y="86.4">~{RESET}</text>
<text x="91.2" y="87.4" transform="rotate(-90 91.2 87.4)">VSS</text>
<text x="111.8" y="86.4">20p</text>
<text x="134.7" y="86.4">20p</text>
<text x="181" y="85.1">RN20A</text>
<text x="182.9" y="87.6">33</text>
<text x="194.1" y="85.1">GPIO25</text>
<text x="194.1" y="87.6">GPIO26</text>
<text x="213.2" y="85.1">SCLK0/GPIO11</text>
<text x="236.2" y="85.1">33</text>
<text x="54.8" y="92.7">100n</text>
<text x="55.8" y="90.2">C48</text>
<text x="88" y="95.8">GND</text>
<text x="127.4" y="95.8">GND</text>
<text x="194.1" y="90.2">GPIO27</text>
<text x="213.8" y="90.2">PWM0/GPIO12</text>
<text x="213.8" y="92.7">PWM1/GPIO13</text>
<text x="60.2" y="99.1">GND</text>
<text x="201.7" y="100.8" transform="rotate(-90 201.7 100.8)">GND</text>
<text x="204.2" y="100.8" transform="rotate(-90 204.2 100.8)">GND</text>
<text x="206.8" y="100.8" transform="rotate(-90 206.8 100.8)">GND</text>
<text x="209.3" y="100.8" transform="rotate(-90 209.3 100.8)">GND</text>
<text x="211.8" y="100.8" transform="rotate(-90 211.8 100.8)">GND</text>
<text x="214.4" y="100.8" transform="rotate(-90 214.4 100.8)">GND</text>
<text x="216.9" y="100.8" transform="rotate(-90 216.9 100.8)">GND</text>
<text x="219.5" y="100.8" transform="rotate(-90 219.5 100.8)">GND</text>
<text x="29.7" y="108">+5V</text>
<text x="36.8" y="108">+3V3</text>
<text x="87.6" y="108">+3V3</text>
<text x="207.5" y="111.8">GND</text>
<text x="16.7" y="119.4">100n</text>
<text x="17.7" y="116.8">C45</text>
<text x="39.5" y="119.4">100n</text>
<text x="40.6" y="116.8">C47</text>
<text x="92.9" y="119.4">100n</text>
<text x="93.9" y="116.8">C51</text>
<text x="22.1" y="125.7">GND</text>
<text x="45" y="125.7">GND</text>
<text x="98.3" y="125.7">GND</text>
<text x="250.7" y="124.5">+5V</text>
<text x="32.8" y="131.5" transform="rotate(-90 32.8 131.5)">VDD</text>
<text x="40.4" y="130.8" transform="rotate(-90 40.4 130.8)">Vio</text>
<text x="51.5" y="130.8">RN18A</text>
<text x="74.2" y="129.5">MCP2515-xSO</text>
<text x="99.6" y="129.5">U19</text>
<text x="25.9" y="133.4">CANH</text>
<text x="41.3" y="135.9">RXD</text>
<text x="41.6" y="133.4">TXD</text>
<text x="53.3" y="135.9">33</text>
<text x="53.3" y="133.4">33</text>
<text x="78" y="135.9">TXCAN</text>
<text x="78" y="133.4">RXCAN</text>
<text x="91.2" y="134.1" transform="rotate(-90 91.2 134.1)">VDD</text>
<text x="99.7" y="135.9">SO</text>
<text x="100.4" y="133.4">SI</text>
<text x="238.8" y="134.6">1N4148W</text>
<text x="245.1" y="132.1">D12</text>
<text x="261.6" y="132.1">J12</text>
<text x="261.6" y="134.6">Fan</text>
<text x="25.9" y="143.5">CANL</text>
<text x="40.5" y="143.5">STBY</text>
<text x="51.4" y="138.4">RN18B</text>
<text x="52.6" y="143.5">GND</text>
<text x="98.5" y="141">SCK</text>
<text x="99.7" y="138.4">~{CS}</text>
<text x="230.5" y="143.5">R37</text>
<text x="27.8" y="149.9">U17</text>
<text x="36.6" y="147.1" transform="rotate(-90 36.6 147.1)">VSS</text>
<text x="78" y="148.6">~{INT}</text>
<text x="118.3" y="148.6">ECS-160-18-33</text>
<text x="136.2" y="148.6">16Mhz</text>
<text x="231.1" y="146.1">33</text>
<text x="245.1" y="149.9">R38</text>
<text x="255.4" y="144.9">Q9</text>
<text x="255.4" y="147.2">2N7002NXAKR</text>
<text x="20.4" y="152.4">MCP2562FD</text>
<text x="33.4" y="155.5">GND</text>
<text x="59.6" y="151.4">+3V3</text>
<text x="78" y="153.7">~{RX1BF}</text>
<text x="78" y="151.1">~{RX0BF}</text>
<text x="97.2" y="153.7">OSC2</text>
<text x="123.4" y="155">Y3</text>
<text x="123.7" y="152.4">GND</text>
<text x="245.1" y="152.4">100k</text>
<text x="56.1" y="160">100k</text>
<text x="57.1" y="157.5">R36</text>
<text x="78" y="156.2">~{TX0RTS}</text>
<text x="78" y="158.8">~{TX1RTS}</text>
<text x="78" y="161.3">~{TX2RTS}</text>
<text x="90.1" y="158.8">CLKOUT/SOF</text>
<text x="97.2" y="156.2">OSC1</text>
<text x="111.9" y="161.4">C53</text>
<text x="134.6" y="161.3">C55</text>
<text x="240.6" y="158.8">GND</text>
<text x="250.7" y="158.8">GND</text>
<text x="55.8" y="167.6">C49</text>
<text x="78" y="163.8">~{RESET}</text>
<text x="91.2" y="164.8" transform="rotate(-90 91.2 164.8)">VSS</text>
<text x="111.8" y="163.8">20p</text>
<text x="134.7" y="163.8">20p</text>
<text x="54.8" y="170.2">100n</text>
<text x="88" y="173.3">GND</text>
<text x="127.4" y="173.3">GND</text>
<text x="60.2" y="176.5">GND</text>
</g>
<g font-size="1.8" fill="#a90000">
<text x="209.3" y="35.2" transform="rotate(-90 209.3 35.2)">1</text>
<text x="216.9" y="35.2" transform="rotate(-90 216.9 35.2)">1</text>
<text x="205.5" y="40.3" transform="rotate(-90 205.5 40.3)">2</text>
<text x="208" y="40.3" transform="rotate(-90 208 40.3)">4</text>
<text x="213.1" y="40.3" transform="rotate(-90 213.1 40.3)">1</text>
<text x="215.6" y="40.9" transform="rotate(-90 215.6 40.9)">17</text>
<text x="31.5" y="49.2" transform="rotate(-90 31.5 49.2)">3</text>
<text x="39.1" y="49.2" transform="rotate(-90 39.1 49.2)">5</text>
<text x="89.9" y="52.3" transform="rotate(-90 89.9 52.3)">18</text>
<text x="190.5" y="50.8">10</text>
<text x="191.1" y="48.3">8</text>
<text x="228.6" y="48.3">27</text>
<text x="228.6" y="50.8">28</text>
<text x="23.4" y="54.6">7</text>
<text x="46.3" y="54.6">1</text>
<text x="46.3" y="57.1">4</text>
<text x="57.1" y="57.2">4</text>
<text x="75.5" y="57.1">1</text>
<text x="75.5" y="54.6">2</text>
<text x="102.9" y="54.6">14</text>
<text x="102.9" y="57.1">15</text>
<text x="102.9" y="59.7">16</text>
<text x="174.6" y="58.4">RN19B1</text>
<text x="190.5" y="58.4">11</text>
<text x="190.5" y="55.9">36</text>
<text x="229.2" y="55.9">3</text>
<text x="229.2" y="58.4">5</text>
<text x="23.4" y="64.8">6</text>
<text x="46.3" y="64.8">8</text>
<text x="102.9" y="62.2">13</text>
<text x="190.5" y="61">12</text>
<text x="229.2" y="63.5">7</text>
<text x="74.9" y="69.8">12</text>
<text x="190.5" y="66">35</text>
<text x="190.5" y="68.6">38</text>
<text x="190.5" y="71.1">40</text>
<text x="228.6" y="66">29</text>
<text x="228.6" y="68.6">31</text>
<text x="35.3" y="72" transform="rotate(-90 35.3 72)">2</text>
<text x="74.9" y="74.9">10</text>
<text x="74.9" y="72.4">11</text>
<text x="75.5" y="77.5">4</text>
<text x="103.5" y="74.9">7</text>
<text x="103.5" y="77.5">8</text>
<text x="180.3" y="73.7">4</text>
<text x="190.5" y="76.2">15</text>
<text x="228.6" y="76.2">24</text>
<text x="228.6" y="73.7">26</text>
<text x="240" y="76.2">1</text>
<text x="75.5" y="80">5</text>
<text x="75.5" y="82.5">6</text>
<text x="103.5" y="80">3</text>
<text x="190.5" y="78.7">16</text>
<text x="190.5" y="81.3">18</text>
<text x="190.5" y="83.8">22</text>
<text x="228.6" y="81.3">19</text>
<text x="228.6" y="78.7">21</text>
<text x="228.6" y="83.8">23</text>
<text x="74.9" y="85.1">17</text>
<text x="89.9" y="89.8" transform="rotate(-90 89.9 89.8)">9</text>
<text x="180.3" y="88.9">1</text>
<text x="190.5" y="88.9">13</text>
<text x="190.5" y="86.4">37</text>
<text x="228.6" y="88.9">32</text>
<text x="228.6" y="91.4">33</text>
<text x="200.4" y="103.8" transform="rotate(-90 200.4 103.8)">6</text>
<text x="202.9" y="103.8" transform="rotate(-90 202.9 103.8)">9</text>
<text x="205.5" y="104.4" transform="rotate(-90 205.5 104.4)">14</text>
<text x="208" y="104.4" transform="rotate(-90 208 104.4)">20</text>
<text x="210.6" y="104.4" transform="rotate(-90 210.6 104.4)">25</text>
<text x="213.1" y="104.4" transform="rotate(-90 213.1 104.4)">30</text>
<text x="215.6" y="104.4" transform="rotate(-90 215.6 104.4)">34</text>
<text x="218.2" y="104.4" transform="rotate(-90 218.2 104.4)">39</text>
<text x="31.5" y="126.7" transform="rotate(-90 31.5 126.7)">3</text>
<text x="39.1" y="126.7" transform="rotate(-90 39.1 126.7)">5</text>
<text x="89.9" y="129.8" transform="rotate(-90 89.9 129.8)">18</text>
<text x="255.2" y="130.8">1</text>
<text x="23.4" y="132.1">7</text>
<text x="46.3" y="132.1">1</text>
<text x="46.3" y="134.6">4</text>
<text x="57.1" y="134.6">1</text>
<text x="75.5" y="134.6">1</text>
<text x="75.5" y="132.1">2</text>
<text x="102.9" y="132.1">14</text>
<text x="102.9" y="134.6">15</text>
<text x="102.9" y="137.2">16</text>
<text x="255.2" y="133.3">2</text>
<text x="23.4" y="142.2">6</text>
<text x="46.3" y="142.2">8</text>
<text x="102.9" y="139.7">13</text>
<text x="35.3" y="149.5" transform="rotate(-90 35.3 149.5)">2</text>
<text x="74.9" y="149.9">11</text>
<text x="74.9" y="147.3">12</text>
<text x="245.7" y="147.3">1</text>
<text x="74.9" y="152.4">10</text>
<text x="75.5" y="154.9">4</text>
<text x="103.5" y="152.4">7</text>
<text x="103.5" y="154.9">8</text>
<text x="75.5" y="157.5">5</text>
<text x="75.5" y="160">6</text>
<text x="103.5" y="157.5">3</text>
<text x="74.9" y="162.6">17</text>
<text x="89.9" y="167.3" transform="rotate(-90 89.9 167.3)">9</text>
</g>
<g font-size="1.8" fill="#725600">
<text x="160.6" y="52.1">UART_RX</text>
<text x="160.9" y="49.5">UART_TX</text>
<text x="14.9" y="55.9">CAN1+</text>
<text x="159.6" y="57.2">UART_RTS</text>
<text x="159.6" y="59.7">UART_CTS</text>
<text x="14.9" y="66">CAN1-</text>
<text x="261.7" y="77.5">~{MCU-RPI_SPI_CS}</text>
<text x="245.2" y="80">SPI0_MISO</text>
<text x="245.2" y="82.6">SPI0_MOSI</text>
<text x="245.2" y="85.1">SPI0_CLK</text>
<text x="14.9" y="133.4">CAN2+</text>
<text x="14.9" y="143.5">CAN2-</text>
</g>
<g font-size="1.8" fill="#0f0f0f">
<text x="241.7" y="48.2">CAN2_RX</text>
<text x="242" y="50.8">CAN2_TX</text>
<text x="66.4" y="54.6">CAN1_RX 2</text>
<text x="66.7" y="57.1">CAN1_TX 1</text>
<text x="117" y="57.1">SPI1_MISO</text>
<text x="117" y="54.6">SPI1_MOSI</text>
<text x="118.5" y="59.7">~{CAN1_CS}</text>
<text x="118" y="62.2">SPI1_CLK</text>
<text x="170.2" y="60.9">RASP_FAN 2</text>
<text x="64.8" y="69.8">~{CAN1_INT}12</text>
<text x="160" y="68.6">SPI1_MOSI</text>
<text x="160" y="71.1">SPI1_CLK</text>
<text x="160" y="66">SPI1_MISO</text>
<text x="243.8" y="68.6">~{CAN1_INT}</text>
<text x="243.8" y="66">~{CAN2_INT}</text>
<text x="244.2" y="73.6">~{CAN2_CS}</text>
<text x="168.9" y="86.3">~{CAN1_CS}</text>
<text x="240.4" y="88.9">CAN1_RX</text>
<text x="240.7" y="91.4">CAN1_TX</text>
<text x="66.4" y="132.1">CAN2_RX 2</text>
<text x="66.7" y="134.6">CAN2_TX 1</text>
<text x="117" y="132.1">SPI1_MOSI</text>
<text x="117" y="134.6">SPI1_MISO</text>
<text x="118.5" y="137.1">~{CAN2_CS}</text>
<text x="118" y="139.7">SPI1_CLK</text>
<text x="64.8" y="147.3">~{CAN2_INT}12</text>
<text x="217.2" y="144.8">RASP_FAN</text>
</g>
<g font-size="1.1" fill="#a90000">
<text x="127.2" y="77.5">3</text>
<text x="129.3" y="75.9" transform="rotate(-90 129.3 75.9)">4</text>
<text x="131" y="77.5">1</text>
<text x="129.3" y="80.4" transform="rotate(-90 129.3 80.4)">2</text>
<text x="127.2" y="154.9">3</text>
<text x="129.3" y="153.4" transform="rotate(-90 129.3 153.4)">4</text>
<text x="131" y="154.9">1</text>
<text x="129.3" y="157.8" transform="rotate(-90 129.3 157.8)">2</text>
</g>
</svg>
